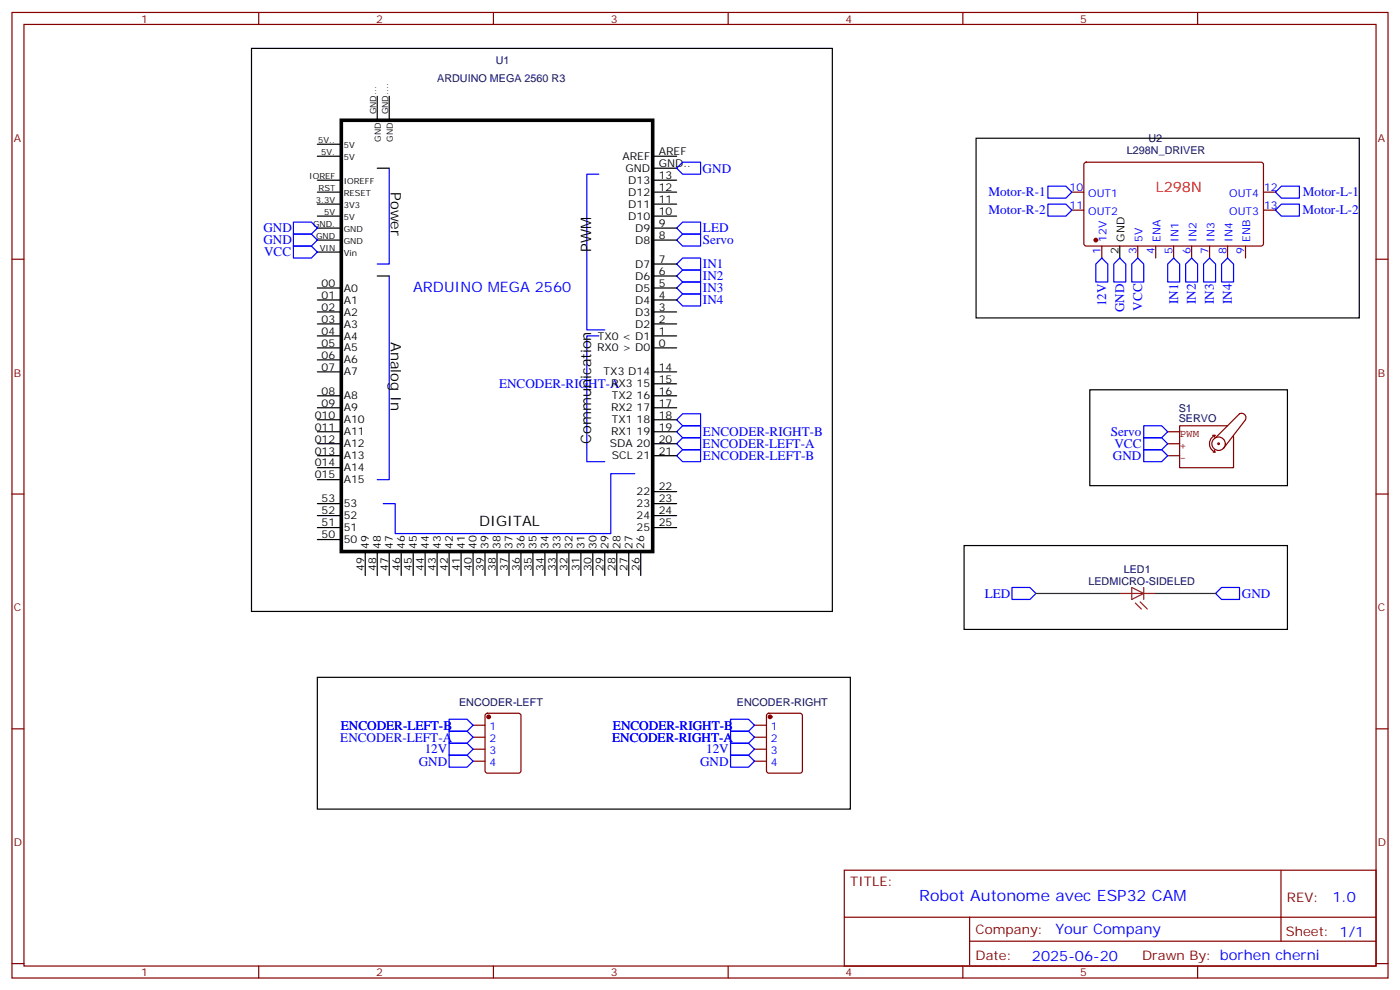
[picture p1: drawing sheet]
<svg xmlns="http://www.w3.org/2000/svg" width="412mm" height="292mm" viewBox="0 0 412 292" stroke-linecap="round" stroke-linejoin="round" font-family="sans-serif">
<g fill="none" stroke="#870000" stroke-width=".35">
<path d="M3.5 3.7h405.4v284.3h-405.4zM7.1 7.2h398.2v277.3h-398.2zM76.2 3.7v3.5M145.3 3.7v3.5M214.5 3.7v3.5M283.6 3.7v3.5M352.8 3.7v3.5M315.7 56.6h3.6M319.5 48l.5-.2h51.7l.5 .7-.1 23.5-.6 .5-51.8-.1-.4-.6v-23.3zM372.2 56.6h3.5M3.5 76.3h3.6M315.7 61.9h3.6"/>
<path d="M324.6 72.5v3.5M335.1 72.5v3.5M340.4 72.5v3.5M345.7 72.5v3.5M351 72.5v3.5M356.3 72.5v3.5M361.6 72.5v3.5M366.9 72.5v3.5M372.2 61.9h3.5M405.3 76.3h3.6M3.5 145.5h3.6M405.3 145.5h3.6"/>
<path d="M3.5 214.6h3.6M139.3 213.6h3.6M139.3 217.1h3.6M143.1 210.3l.5-.3h9.2l.6 .5 .1 16.5-.5 .6-9.4 .1-.7-.5v-16.5zM222.2 213.6h3.6M222.2 217.1h3.6M226 210.3l.5-.3h9.2l.6 .5 .1 16.5-.5 .6-9.4 .1-.7-.5v-16.5zM405.3 214.6h3.6M139.3 220.6h3.6M139.3 224.2h3.6M222.2 220.6h3.6M222.2 224.2h3.6"/>
<path d="M248.7 256.3h156.6v28.2h-156.6zM377.3 256.3v20.9M248.7 270.1h156.5M285.6 277.2h119.6M285.6 270.1v14.1M3.5 283.8h3.6M76.2 284.5v3.5M145.3 284.5v3.5M214.5 284.5v3.5M283.6 284.5v3.5M352.8 284.5v3.5M405.3 283.8h3.6"/>
</g>
<g fill="none" stroke="#00f" stroke-width=".35">
<path d="M114.7 49.5v28.3h-3.6M176.4 51.3h-3.5v45.9h5.3M199.3 49.5l1.8-1.7h5.3v3.5h-5.3zM308.7 54.8h5.3l1.7 1.8-1.7 1.7h-5.3zM377.5 54.8h5.3v3.5h-5.3l-1.8-1.7zM86.4 65.4h5.3l1.8 1.8-1.8 1.7h-5.3zM86.4 68.9h5.3l1.8 1.8-1.8 1.8h-5.3zM86.4 72.5h5.3l1.8 1.7-1.8 1.8h-5.3zM199.3 67.2l1.8-1.8h5.3v3.5h-5.3zM199.3 70.7l1.8-1.8h5.3v3.6h-5.3zM199.3 77.8l1.8-1.8h5.3v3.5h-5.3zM308.7 60.1h5.3l1.7 1.8-1.7 1.7h-5.3z"/>
<path d="M322.8 77.8l1.8-1.8 1.7 1.8v5.2h-3.5zM329.8 76l1.8 1.8v5.2h-3.5v-5.2zM335.1 76l1.8 1.8v5.2h-3.5v-5.2zM345.7 76l1.8 1.8v5.2h-3.5v-5.2zM351 76l1.8 1.8v5.2h-3.6v-5.2zM354.5 77.8l1.8-1.8 1.8 1.8v5.2h-3.6zM361.6 76l1.8 1.8v5.2h-3.6v-5.2zM375.7 61.9l1.8-1.8h5.3v3.5h-5.3zM114.7 81.3v60h-3.6M176.4 98.9h-3.5v37.1h5.3M199.3 81.3l1.8-1.8h5.3v3.5h-5.3zM199.3 84.8l1.8-1.8h5.3v3.6h-5.3z"/>
<path d="M199.3 88.3l1.8-1.7h5.3v3.5h-5.3zM187 139.5h-7.1v17.6h-63.5v-8.8h-3.5M199.3 123.6l1.8-1.8h5.3v3.6h-5.3zM199.3 127.1l1.8-1.7h5.3v3.5h-5.3zM199.3 130.7l1.8-1.8h5.3v3.5h-5.3zM199.3 134.2l1.8-1.8h5.3v3.6h-5.3zM336.9 125.4h5.3l1.8 1.7-1.8 1.8h-5.3zM336.9 128.9h5.3l1.8 1.8-1.8 1.7h-5.3zM336.9 132.4h5.3l1.8 1.8-1.8 1.8h-5.3zM298.1 173h5.3l1.8 1.8-1.8 1.7h-5.3zM358.1 174.8l1.7-1.8h5.3v3.5h-5.3zM132.3 211.8h5.3l1.7 1.8-1.7 1.7h-5.3z"/>
<path d="M132.3 215.3h5.3l1.7 1.8-1.7 1.8h-5.3zM132.3 218.9h5.3l1.7 1.7-1.7 1.8h-5.3zM215.2 211.8h5.3l1.7 1.8-1.7 1.7h-5.3zM215.2 215.3h5.3l1.7 1.8-1.7 1.8h-5.3zM215.2 218.9h5.3l1.7 1.7-1.7 1.8h-5.3zM132.3 222.4h5.3l1.7 1.8-1.7 1.7h-5.3zM215.2 222.4h5.3l1.7 1.8-1.7 1.7h-5.3z"/>
</g>
<g fill="#870000" stroke="#870000" stroke-width=".35">
<circle cx="322.8" cy="70.7" r=".53"/>
<circle cx="226.8" cy="211.1" r=".53"/>
<circle cx="143.9" cy="211.1" r=".53"/>
</g>
<g fill="none" stroke="#000" stroke-width=".35">
<path d="M74.1 14.3h171.1v165.8h-171.1zM111.1 28.4v7M114.7 28.4v7M93.5 56.6h7M93.5 53.1h7M93.5 46h7M93.5 42.5h7M111.1 49.5h3.6M192.3 56.6h7M192.3 53.1h7M192.3 46h7M192.3 49.5h7"/>
<path d="M287.5 40.7h112.9v52.9h-112.9zM93.5 70.7h7M93.5 67.2h7M93.5 63.6h7M93.5 60.1h7M93.5 74.2h7M192.3 77.8h7M192.3 70.7h7M192.3 67.2h7M192.3 63.6h7M192.3 60.1h7M329.8 72.5v3.5"/>
<path d="M93.5 84.8h7M93.5 88.3h7M93.5 91.9h7M93.5 95.4h7M93.5 98.9h7M111.1 81.3h3.6M192.3 84.8h7M192.3 88.3h7M192.3 91.9h7M192.3 95.4h7M192.3 98.9h7M192.3 81.3h7"/>
<path d="M93.5 102.4h7M93.5 106h7M93.5 109.5h7M93.5 116.6h7M192.3 102.4h7M192.3 109.5h7M192.3 116.6h7M192.3 113h7M321 114.8h58.2v28.2h-58.2zM93.5 120.1h7M93.5 123.6h7M93.5 127.1h7"/>
<path d="M93.5 130.7h7M93.5 134.2h7M93.5 137.7h7M192.3 120.1h7M192.3 123.6h7M192.3 127.1h7M192.3 130.7h7M192.3 134.2h7M93.5 141.3h7M93.5 151.8h7M93.5 148.3h7M93.5 155.4h7"/>
<path d="M93.5 158.9h7M192.3 151.8h7M192.3 148.3h7M192.3 155.4h7M192.3 144.8h7M107.6 162.4v7.1M111.1 162.4v7.1M114.7 162.4v7.1M118.2 162.4v7.1M121.7 162.4v7.1M125.2 162.4v7.1M128.8 162.4v7.1"/>
<path d="M132.3 162.4v7.1M135.8 162.4v7.1M139.3 162.4v7.1M142.9 162.4v7.1M146.4 162.4v7.1M149.9 162.4v7.1M153.5 162.4v7.1M157 162.4v7.1M160.5 162.4v7.1M164 162.4v7.1M167.6 162.4v7.1M171.1 162.4v7.1"/>
<path d="M174.6 162.4v7.1M178.2 162.4v7.1M181.7 162.4v7.1M185.2 162.4v7.1M188.7 162.4v7.1M284 160.7h95.2v24.6h-95.2zM93.5 199.5h157v38.8h-157z"/>
</g>
<path d="M100.5 35.4h91.8v127h-91.8z" fill="none" stroke="#000" stroke-width="1.1"/>
<g fill="none" stroke="#850000" stroke-width=".35">
<path d="M344 127.1h3.5M344 130.7h3.5M344 134.2h3.5M357.2 128.2h.7M357.4 133.1h.5M357.7 132.6l.2 .5M357.9 128.2l-.2 .5M357.9 128.2a2.68 2.68 0 0 0-1.6 2.5 2.68 2.68 0 0 0 1.6 2.4M359.2 130.7l-.2-.3-.3 .3 .4 .1M360.9 130.7a1.98 1.98 0 0 0-2.9-1.8 1.98 1.98 0 0 0-.1 3.4 1.98 1.98 0 0 0 3-1.5M361.6 125.4h-14.1v12.3h15.9v-9.1M366.9 123.6a1.31 1.31 0 0 0-.3-1.5 1.31 1.31 0 0 0-1.5-.3l-7 7.1"/>
<path d="M366.9 123.6l-6.5 8.5"/>
</g>
<path d="M329.8 174.8h10.6M333.4 173l3.5 1.8-3.5 1.7zM334.4 177.6l1.8 1.8M335.8 177.2l2.2 2.2M336.9 173v3.5" fill="none" stroke="#8c2424" stroke-width=".35"/>
<path d="M305.2 174.8h24.6M340.4 174.8h17.7" fill="none" stroke="#008700" stroke-width=".35"/>
<text font-size="4.6" fill="#00f" x="270.8" y="265.3">Robot Autonome avec ESP32 CAM</text>
<g font-size="4.2">
<text x="115.1" y="56.6" transform="rotate(90 115.1 56.6)">Power</text>
<text x="174.2" y="74.2" transform="rotate(-90 174.2 74.2)">PWM</text>
<text x="115.1" y="100.7" transform="rotate(90 115.1 100.7)">Analog In</text>
<text x="174.2" y="130.7" transform="rotate(-90 174.2 130.7)">Communication</text>
<text x="141.1" y="154.9">DIGITAL</text>
</g>
<text font-size="4.2" fill="#f00" x="340.4" y="56.6">L298N</text>
<g font-size="4.2" fill="#00f">
<text x="121.7" y="86.1">ARDUINO MEGA 2560</text>
<text x="392.5" y="265.5">1.0</text>
<text x="310.9" y="275.1">Your Company</text>
<text x="304" y="282.9">2025-06-20</text>
</g>
<g font-size="3.9" fill="#00f">
<text x="207" y="50.8">GND</text>
<text x="291.2" y="57.8">Motor-R-1</text>
<text x="383.8" y="57.9">Motor-L-1</text>
<text x="291.2" y="63.1">Motor-R-2</text>
<text x="383.7" y="63.1">Motor-L-2</text>
<text x="77.6" y="68.4">GND</text>
<text x="77.6" y="72">GND</text>
<text x="207.1" y="68.4">LED</text>
<text x="207.1" y="72">Servo</text>
<text x="77.8" y="75.5">VCC</text>
<text x="207.1" y="79">IN1</text>
<text x="207.1" y="82.5">IN2</text>
<text x="207.1" y="86.1">IN3</text>
<text x="207.1" y="89.6">IN4</text>
<text x="347.1" y="89.6" transform="rotate(-90 347.1 89.6)">IN1</text>
<text x="352.3" y="89.6" transform="rotate(-90 352.3 89.6)">IN2</text>
<text x="357.6" y="89.6" transform="rotate(-90 357.6 89.6)">IN3</text>
<text x="362.9" y="89.6" transform="rotate(-90 362.9 89.6)">IN4</text>
<text x="325.8" y="90.2" transform="rotate(-90 325.8 90.2)">12V</text>
<text x="331.1" y="91.9" transform="rotate(-90 331.1 91.9)">GND</text>
<text x="336.4" y="91.5" transform="rotate(-90 336.4 91.5)">VCC</text>
<text x="147" y="114.3">ENCODER-RIGHT-A</text>
<text x="207" y="131.9">ENCODER-LEFT-A</text>
<text x="207.1" y="128.4">ENCODER-RIGHT-B</text>
<text x="327.2" y="128.4">Servo</text>
<text x="328.3" y="131.9">VCC</text>
<text x="207.1" y="135.5">ENCODER-LEFT-B</text>
<text x="327.8" y="135.5">GND</text>
<text x="290.1" y="176">LED</text>
<text x="365.8" y="176">GND</text>
<text x="100.4" y="214.8">ENCODER-LEFT-B</text>
<text x="180.6" y="214.8">ENCODER-RIGHT-B</text>
<text x="100.2" y="218.4">ENCODER-LEFT-A</text>
<text x="125.1" y="221.9">12V</text>
<text x="180.4" y="218.4">ENCODER-RIGHT-A</text>
<text x="208" y="221.9">12V</text>
<text x="123.3" y="225.5">GND</text>
<text x="206.2" y="225.5">GND</text>
</g>
<g font-size="3.9" fill="#800">
<text x="250.5" y="260.8">TITLE:</text>
<text x="379.1" y="265.5">REV:</text>
<text x="287.4" y="275">Company:</text>
<text x="378.7" y="275.7">Sheet: 1/1</text>
<text x="287.4" y="282.7">Date:</text>
<text x="336.4" y="282.8">Drawn By: borhen cherni</text>
</g>
<g font-size="3.2" fill="#800">
<text x="41.6" y="6.7">1</text>
<text x="110.8" y="6.7">2</text>
<text x="179.9" y="6.7">3</text>
<text x="249.1" y="6.7">4</text>
<text x="318.2" y="6.7">5</text>
<text x="4.1" y="41.8">A</text>
<text x="405.9" y="41.8">A</text>
<text x="4.1" y="110.9">B</text>
<text x="405.9" y="110.9">B</text>
<text x="4.1" y="180.1">C</text>
<text x="405.9" y="180.1">C</text>
<text x="4.1" y="249.2">D</text>
<text x="405.9" y="249.2">D</text>
<text x="41.6" y="287.5">1</text>
<text x="110.8" y="287.5">2</text>
<text x="179.9" y="287.5">3</text>
<text x="249.1" y="287.5">4</text>
<text x="318.2" y="287.5">5</text>
</g>
<g font-size="3.2" fill="#000080">
<text x="146.1" y="19">U1</text>
<text x="128.8" y="24.3">ARDUINO MEGA 2560 R3</text>
<text x="338.3" y="41.8">U2</text>
<text x="332" y="45.4">L298N_DRIVER</text>
<text x="347.2" y="124.4">SERVO</text>
<text x="347.2" y="121.3">S1</text>
<text x="320.6" y="172.4">LEDMICRO-SIDELED</text>
<text x="331" y="168.7">LED1</text>
<text x="135.2" y="207.8">ENCODER-LEFT</text>
<text x="217.1" y="207.8">ENCODER-RIGHT</text>
</g>
<g font-size="3.2">
<text x="183.4" y="47.1">AREF</text>
<text x="194" y="45.6">AREF</text>
<text x="184.3" y="50.6">GND</text>
<text x="194" y="49.2">GND..</text>
<text x="194" y="52.7">13</text>
<text x="185.1" y="54.1">D13</text>
<text x="185.1" y="57.6">D12</text>
<text x="194" y="59.8">11</text>
<text x="194" y="56.2">12</text>
<text x="185.1" y="64.7">D10</text>
<text x="185.1" y="61.2">D11</text>
<text x="194" y="63.3">10</text>
<text x="187.1" y="71.8">D8</text>
<text x="187.1" y="68.2">D9</text>
<text x="194" y="70.3">8</text>
<text x="194" y="66.8">9</text>
<text x="331.3" y="71.2" transform="rotate(-90 331.3 71.2)">GND</text>
<text x="194" y="77.4">7</text>
<text x="329.5" y="74.7" transform="rotate(-90 329.5 74.7)">2</text>
<text x="187.1" y="78.8">D7</text>
<text x="187.1" y="82.3">D6</text>
<text x="194" y="80.9">6</text>
<text x="94.7" y="84.5">00</text>
<text x="94.7" y="88">01</text>
<text x="101.2" y="85.9">A0</text>
<text x="101.2" y="89.4">A1</text>
<text x="187.1" y="89.4">D4</text>
<text x="187.1" y="85.9">D5</text>
<text x="194" y="88">4</text>
<text x="194" y="84.5">5</text>
<text x="94.7" y="91.5">02</text>
<text x="94.7" y="95">03</text>
<text x="101.2" y="92.9">A2</text>
<text x="187.1" y="92.9">D3</text>
<text x="194" y="95">2</text>
<text x="194" y="91.5">3</text>
<text x="94.7" y="98.6">04</text>
<text x="101.2" y="96.4">A3</text>
<text x="101.2" y="100">A4</text>
<text x="176.1" y="100">TX0 &lt; D1</text>
<text x="187.1" y="96.4">D2</text>
<text x="194" y="98.6">1</text>
<text x="94.7" y="102.1">05</text>
<text x="94.7" y="105.6">06</text>
<text x="101.2" y="103.5">A5</text>
<text x="101.2" y="107">A6</text>
<text x="175.9" y="103.5">RX0 &gt; D0</text>
<text x="194" y="102.1">0</text>
<text x="94.7" y="109.1">07</text>
<text x="101.2" y="110.6">A7</text>
<text x="177.8" y="110.6">TX3 D14</text>
<text x="194" y="112.7">15</text>
<text x="194" y="109.1">14</text>
<text x="94.7" y="116.2">08</text>
<text x="94.7" y="119.7">09</text>
<text x="101.2" y="117.6">A8</text>
<text x="180" y="114.1">RX3 15</text>
<text x="180.3" y="117.6">TX2 16</text>
<text x="194" y="119.7">17</text>
<text x="194" y="116.2">16</text>
<text x="92.7" y="123.3">010</text>
<text x="101.2" y="121.1">A9</text>
<text x="101.2" y="124.7">A10</text>
<text x="180" y="121.1">RX2 17</text>
<text x="180.3" y="124.7">TX1 18</text>
<text x="194" y="123.3">18</text>
<text x="92.7" y="126.8">011</text>
<text x="92.7" y="130.3">012</text>
<text x="101.2" y="128.2">A11</text>
<text x="101.2" y="131.7">A12</text>
<text x="179.6" y="131.7">SDA 20</text>
<text x="180" y="128.2">RX1 19</text>
<text x="194" y="130.3">20</text>
<text x="194" y="126.8">19</text>
<text x="92.7" y="133.8">013</text>
<text x="92.7" y="137.4">014</text>
<text x="101.2" y="135.3">A13</text>
<text x="180.3" y="135.3">SCL 21</text>
<text x="194" y="133.8">21</text>
<text x="92.7" y="140.9">015</text>
<text x="101.2" y="138.8">A14</text>
<text x="101.2" y="142.3">A15</text>
<text x="94.7" y="148">53</text>
<text x="101.2" y="149.4">53</text>
<text x="187.5" y="149.4">23</text>
<text x="187.5" y="145.8">22</text>
<text x="194" y="148">23</text>
<text x="194" y="144.4">22</text>
<text x="94.7" y="155">51</text>
<text x="94.7" y="151.5">52</text>
<text x="101.2" y="152.9">52</text>
<text x="187.5" y="152.9">24</text>
<text x="194" y="151.5">24</text>
<text x="194" y="155">25</text>
<text x="94.7" y="158.5">50</text>
<text x="101.2" y="156.4">51</text>
<text x="101.2" y="159.9">50</text>
<text x="108.7" y="161.7" transform="rotate(-90 108.7 161.7)">49</text>
<text x="112.2" y="161.7" transform="rotate(-90 112.2 161.7)">48</text>
<text x="115.7" y="161.7" transform="rotate(-90 115.7 161.7)">47</text>
<text x="119.2" y="161.7" transform="rotate(-90 119.2 161.7)">46</text>
<text x="122.8" y="161.7" transform="rotate(-90 122.8 161.7)">45</text>
<text x="126.3" y="161.7" transform="rotate(-90 126.3 161.7)">44</text>
<text x="129.8" y="161.7" transform="rotate(-90 129.8 161.7)">43</text>
<text x="133.3" y="161.7" transform="rotate(-90 133.3 161.7)">42</text>
<text x="136.9" y="161.7" transform="rotate(-90 136.9 161.7)">41</text>
<text x="140.4" y="161.7" transform="rotate(-90 140.4 161.7)">40</text>
<text x="143.9" y="161.7" transform="rotate(-90 143.9 161.7)">39</text>
<text x="147.5" y="161.7" transform="rotate(-90 147.5 161.7)">38</text>
<text x="151" y="161.7" transform="rotate(-90 151 161.7)">37</text>
<text x="154.5" y="161.7" transform="rotate(-90 154.5 161.7)">36</text>
<text x="158" y="161.7" transform="rotate(-90 158 161.7)">35</text>
<text x="161.6" y="161.7" transform="rotate(-90 161.6 161.7)">34</text>
<text x="165.1" y="161.7" transform="rotate(-90 165.1 161.7)">33</text>
<text x="168.6" y="161.7" transform="rotate(-90 168.6 161.7)">32</text>
<text x="172.2" y="161.7" transform="rotate(-90 172.2 161.7)">31</text>
<text x="175.7" y="161.7" transform="rotate(-90 175.7 161.7)">30</text>
<text x="179.2" y="161.7" transform="rotate(-90 179.2 161.7)">29</text>
<text x="182.7" y="161.7" transform="rotate(-90 182.7 161.7)">28</text>
<text x="186.3" y="161.7" transform="rotate(-90 186.3 161.7)">27</text>
<text x="187.5" y="156.4">25</text>
<text x="189.8" y="161.7" transform="rotate(-90 189.8 161.7)">26</text>
<text x="107.2" y="168.2" transform="rotate(-90 107.2 168.2)">49</text>
<text x="110.8" y="168.2" transform="rotate(-90 110.8 168.2)">48</text>
<text x="114.3" y="168.2" transform="rotate(-90 114.3 168.2)">47</text>
<text x="117.8" y="168.2" transform="rotate(-90 117.8 168.2)">46</text>
<text x="121.4" y="168.2" transform="rotate(-90 121.4 168.2)">45</text>
<text x="124.9" y="168.2" transform="rotate(-90 124.9 168.2)">44</text>
<text x="128.4" y="168.2" transform="rotate(-90 128.4 168.2)">43</text>
<text x="131.9" y="168.2" transform="rotate(-90 131.9 168.2)">42</text>
<text x="135.5" y="168.2" transform="rotate(-90 135.5 168.2)">41</text>
<text x="139" y="168.2" transform="rotate(-90 139 168.2)">40</text>
<text x="142.5" y="168.2" transform="rotate(-90 142.5 168.2)">39</text>
<text x="146" y="168.2" transform="rotate(-90 146 168.2)">38</text>
<text x="149.6" y="168.2" transform="rotate(-90 149.6 168.2)">37</text>
<text x="153.1" y="168.2" transform="rotate(-90 153.1 168.2)">36</text>
<text x="156.6" y="168.2" transform="rotate(-90 156.6 168.2)">35</text>
<text x="160.2" y="168.2" transform="rotate(-90 160.2 168.2)">34</text>
<text x="163.7" y="168.2" transform="rotate(-90 163.7 168.2)">33</text>
<text x="167.2" y="168.2" transform="rotate(-90 167.2 168.2)">32</text>
<text x="170.7" y="168.2" transform="rotate(-90 170.7 168.2)">31</text>
<text x="174.3" y="168.2" transform="rotate(-90 174.3 168.2)">30</text>
<text x="177.8" y="168.2" transform="rotate(-90 177.8 168.2)">29</text>
<text x="181.3" y="168.2" transform="rotate(-90 181.3 168.2)">28</text>
<text x="184.9" y="168.2" transform="rotate(-90 184.9 168.2)">27</text>
<text x="188.4" y="168.2" transform="rotate(-90 188.4 168.2)">26</text>
</g>
<g font-size="3.2" fill="#00f">
<text x="315.1" y="56.2">10</text>
<text x="320.6" y="58">OUT1</text>
<text x="362.1" y="58">OUT4</text>
<text x="372.4" y="56.2">12</text>
<text x="315.1" y="61.5">11</text>
<text x="320.6" y="63.3">OUT2</text>
<text x="362.1" y="63.3">OUT3</text>
<text x="372.4" y="61.5">13</text>
<text x="326" y="71.2" transform="rotate(-90 326 71.2)">12V</text>
<text x="336.5" y="71.2" transform="rotate(-90 336.5 71.2)">5V</text>
<text x="341.8" y="71.2" transform="rotate(-90 341.8 71.2)">ENA</text>
<text x="347.1" y="71.2" transform="rotate(-90 347.1 71.2)">IN1</text>
<text x="352.4" y="71.2" transform="rotate(-90 352.4 71.2)">IN2</text>
<text x="357.7" y="71.2" transform="rotate(-90 357.7 71.2)">IN3</text>
<text x="363" y="71.2" transform="rotate(-90 363 71.2)">IN4</text>
<text x="368.3" y="71.2" transform="rotate(-90 368.3 71.2)">ENB</text>
<text x="324.2" y="74.7" transform="rotate(-90 324.2 74.7)">1</text>
<text x="334.8" y="74.7" transform="rotate(-90 334.8 74.7)">3</text>
<text x="340.1" y="74.7" transform="rotate(-90 340.1 74.7)">4</text>
<text x="345.4" y="74.7" transform="rotate(-90 345.4 74.7)">5</text>
<text x="350.7" y="74.7" transform="rotate(-90 350.7 74.7)">6</text>
<text x="356" y="74.7" transform="rotate(-90 356 74.7)">7</text>
<text x="361.2" y="74.7" transform="rotate(-90 361.2 74.7)">8</text>
<text x="366.5" y="74.7" transform="rotate(-90 366.5 74.7)">9</text>
<text x="144.2" y="215">1</text>
<text x="227.1" y="215">1</text>
<text x="144.2" y="218.5">2</text>
<text x="227.1" y="218.5">2</text>
<text x="144.2" y="222">3</text>
<text x="144.2" y="225.6">4</text>
<text x="227.1" y="222">3</text>
<text x="227.1" y="225.6">4</text>
</g>
<g font-size="3.2" fill="#840000">
<text x="347.5" y="128.6">PWM</text>
<text x="347.5" y="132.2">+</text>
<text x="347.5" y="135.7">-</text>
</g>
<g font-size="2.5">
<text x="110.8" y="33.7" transform="rotate(-90 110.8 33.7)">GND...</text>
<text x="114.3" y="33.7" transform="rotate(-90 114.3 33.7)">GND....</text>
<text x="112.2" y="41.8" transform="rotate(-90 112.2 41.8)">GND</text>
<text x="115.7" y="41.8" transform="rotate(-90 115.7 41.8)">GND</text>
<text x="93.7" y="42.1">5V..</text>
<text x="94.6" y="45.6">5V.</text>
<text x="101.2" y="43.5">5V</text>
<text x="101.2" y="47.1">5V</text>
<text x="91.1" y="52.7">IOREF</text>
<text x="93.1" y="59.8">3.3V</text>
<text x="93.9" y="56.2">RST</text>
<text x="101.2" y="57.6">RESET</text>
<text x="101.2" y="54.1">IOREFF</text>
<text x="95.5" y="63.3">5V</text>
<text x="101.2" y="64.7">5V</text>
<text x="101.2" y="61.2">3V3</text>
<text x="92.2" y="66.8">GND.</text>
<text x="93.1" y="70.3">GND</text>
<text x="101.2" y="71.8">GND</text>
<text x="101.2" y="68.2">GND</text>
<text x="94.2" y="73.9">VIN</text>
<text x="101.2" y="75.3">Vin</text>
</g>
</svg>
